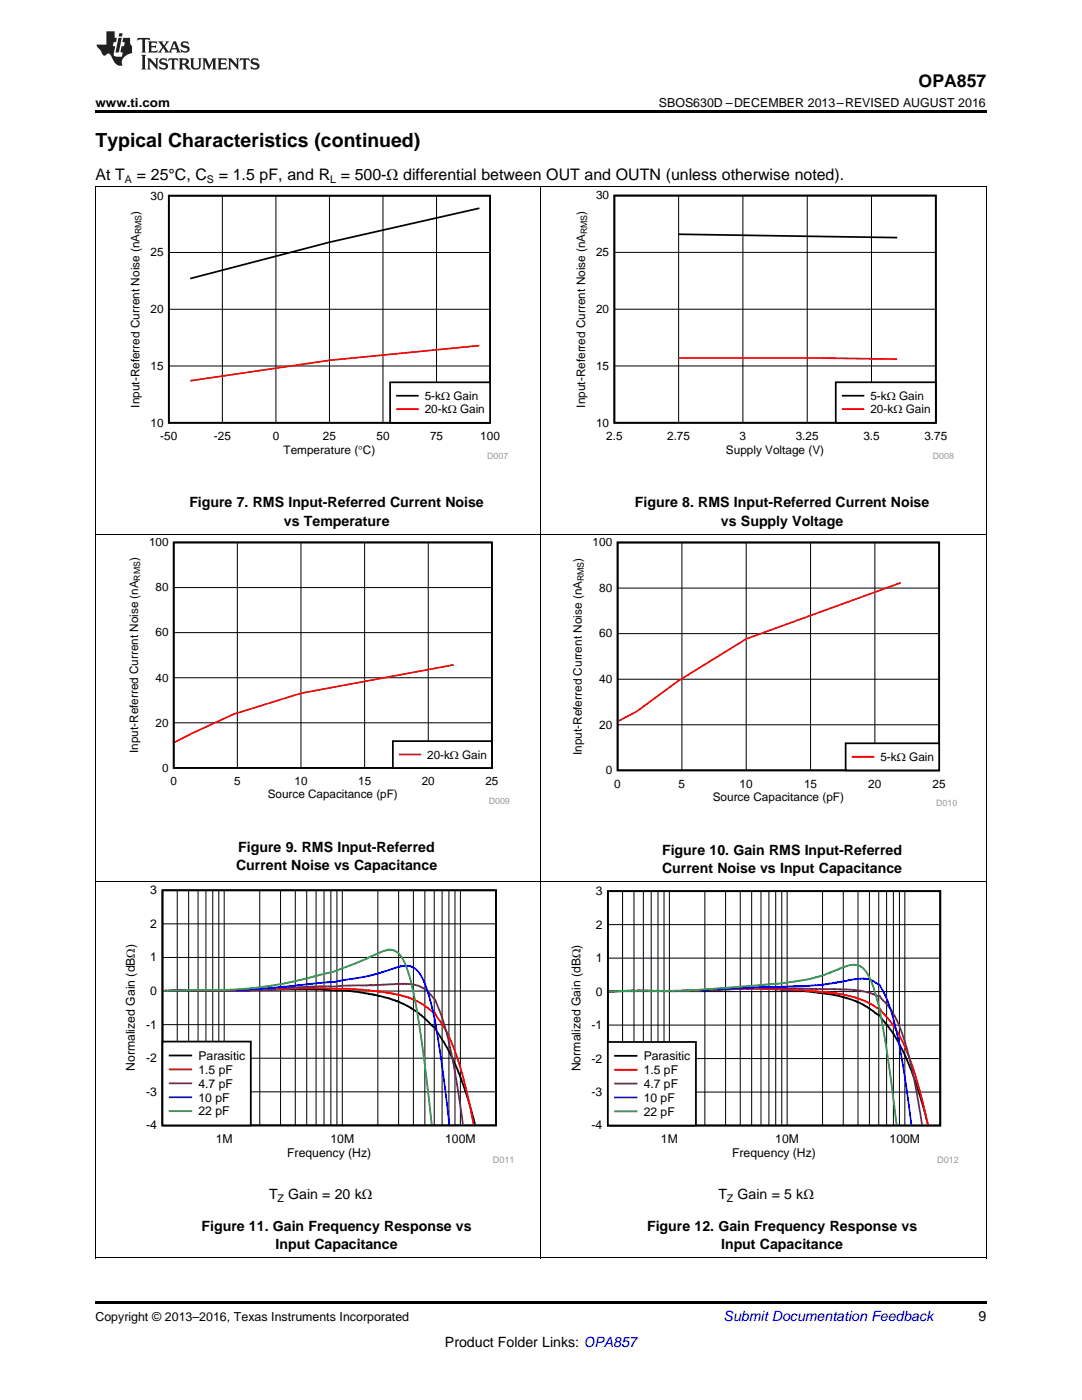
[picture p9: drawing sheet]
<svg xmlns="http://www.w3.org/2000/svg" width="216mm" height="279mm" viewBox="0 0 216 279" stroke-linecap="round" stroke-linejoin="round" font-family="sans-serif">
<path d="M19 259.7h177.8v.5h-177.8z" fill="#000"/>
<path d="M19.1 176v75.1M107.9 176v75.1M196.8 176v75.1M19 251.1h177.8" fill="none" stroke="#000" stroke-width=".2"/>
<path d="M24.6 176.7h77.7v55.4h-77.7z" fill-rule="evenodd" fill="#fff"/>
<path d="M32.4 177.7h66.6v46.9h-66.6zM32.6 197.8l5.6-.1 .2-.1 8.5 .1 11.4-.3h6.1l2.4 .3 2.9 .1 3.8 .5 .2 .1h.7v.1h.3l2.9 .7 1.6 .6h.2l1.9 .9 2.3 1.5 2.7 2.6 .5 .2 2.5 4.3 2 4.2 1.8 5 1.7 5.9" fill="none" stroke="#000" stroke-width=".36"/>
<g fill="none" stroke="#000" stroke-width=".2">
<path d="M35.4 177.7v46.9M37.6 177.7v46.9M39.5 177.7v46.9M41.1 177.7v46.9M42.5 177.7v46.9M43.7 177.7v46.9M44.7 177.7v46.9M51.8 177.7v46.9M56 177.7v46.9M58.9 177.7v46.9M61.2 177.7v46.9M63.1 177.7v46.9"/>
<path d="M64.7 177.7v46.9M66 177.7v46.9M67.2 177.7v46.9M68.3 177.7v46.9M75.4 177.7v46.9M79.5 177.7v46.9M82.5 177.7v46.9M84.8 177.7v46.9M86.6 177.7v46.9M88.2 177.7v46.9M89.6 177.7v46.9M90.8 177.7v46.9"/>
<path d="M91.9 177.7v46.9M32.4 197.8h66.6M32.4 191.1h66.6M32.4 184.4h66.6M32.4 217.9h66.6M32.4 211.2h66.6M32.4 204.5h66.6"/>
</g>
<path d="M32.6 197.8l4.9-.2 .6 .2 .3-.1h9.8l13.2-.5 5.8 .2 2.5-.1 6.8 .6 3.7 .8 2.1 .6 1.7 .9 2.3 1.7 .5 .2 2.5 4.2 1.3 2.9 1.2 3.7 1.8 7 .9 4.5" fill="none" stroke="#f00" stroke-width=".36"/>
<path d="M32.6 197.8l5.8-.2 8.8 .1 15.2-.8h4.2l3.3-.3 3.2 .1 .6-.1 .5 .1 6.2-.4 1.5 .1 1.6 .3 1.4 .8 1.3 1.3a6.7 6.7 0 0 1 1.5 2.9l1.4 4.3 1 4.2 .9 5.1 1.4 9.1" fill="none" stroke="#68275f" stroke-width=".36"/>
<path d="M32.6 197.8l5.1-.2h10.5l18.7-1.6 7.7-1.4 5.4-1.8 .9-.1 1.1 .1 1.4 1 .9 1.4 .8 2 1.1 3.8 .6 2.8 1 5.9 1.9 14.7" fill="none" stroke="#00f" stroke-width=".36"/>
<path d="M32.6 197.8l5.1-.2 9.3-.1 5.4-.5 3.6-.6 10.5-2.4 6.6-2.6 3.5-1.7 1-.2 .9 .1 1.1 .7 1 1.6 1 2.7 .9 3.3 1.7 10.1 2 16.4" fill="none" stroke="#289649" stroke-width=".36"/>
<path d="M32.4 207.9h17.6v16.7h-17.6z" fill-rule="evenodd" fill="#fff"/>
<path d="M32.4 207.9h17.6v16.7h-17.6zM33.9 210.6h4.3" fill="none" stroke="#000" stroke-width=".36"/>
<path d="M33.9 213.4h4.3" fill="none" stroke="#f00" stroke-width=".36"/>
<path d="M33.9 216.2h4.3" fill="none" stroke="#68275f" stroke-width=".36"/>
<path d="M33.9 219h4.3" fill="none" stroke="#00f" stroke-width=".36"/>
<path d="M33.9 221.8h4.3" fill="none" stroke="#289649" stroke-width=".36"/>
<path d="M113.5 176.9h77.8v55.2h-77.8z" fill-rule="evenodd" fill="#fff"/>
<path d="M121.3 177.8h66.3v46.8h-66.3zM121.5 197.9l4.7-.2 .7 .1 .4-.1 7.9 .1 13-.5 6.6 .1 5.2 .3 4.6 .5 1.8 .4 .1-.1 .3 .2 2.4 .5 1.8 .7 2.4 1.3 1.7 1.3 .4 .1 .5 .8 1.9 2.4 1 1.6 1.6 2.9 1.4 3.5 1.5 4.4 1.8 6.2" fill="none" stroke="#000" stroke-width=".35"/>
<g fill="none" stroke="#000" stroke-width=".2">
<path d="M124.2 177.8v46.8M126.5 177.8v46.8M128.4 177.8v46.8M129.9 177.8v46.8M131.3 177.8v46.8M132.5 177.8v46.8M133.6 177.8v46.8M140.6 177.8v46.8M144.8 177.8v46.8M147.7 177.8v46.8M150 177.8v46.8M151.8 177.8v46.8"/>
<path d="M153.4 177.8v46.8M154.8 177.8v46.8M156 177.8v46.8M157.1 177.8v46.8M164.1 177.8v46.8M168.3 177.8v46.8M171.2 177.8v46.8M173.5 177.8v46.8M175.3 177.8v46.8M176.9 177.8v46.8M178.3 177.8v46.8M179.5 177.8v46.8"/>
<path d="M180.5 177.8v46.8M121.3 197.9h66.3M121.3 191.2h66.3M121.3 184.5h66.3M121.3 217.9h66.3M121.3 211.3h66.3M121.3 204.6h66.3"/>
</g>
<path d="M121.5 197.9l4.6-.2 1 .1 .4-.1 8.6 .1 12.4-.5 8.7 .1 9.7 .8 4 .9 2 .8 2.1 1.2 .5 .1 .7 1.1 1.5 1.5 2.2 3.6 1.4 3.4 1.4 3.8 1.4 5.1 1.1 4.7" fill="none" stroke="#f00" stroke-width=".35"/>
<path d="M121.5 197.9l4.7-.2 .7 .1 .3-.1 8.7 .1 13.9-.6h8.5l3.6 .2 .9-.1 .2 .1h3.4l.2 .1 .3-.1 3.3 .1 2.7 .5 1.9 .7h.7l2.5 3.1 1.3 2.5 1.1 3.1 1.6 5.9 2 11.1" fill="none" stroke="#68275f" stroke-width=".35"/>
<path d="M121.5 197.9l5-.2 9.1 .1 14.2-.7 11.3-.3 3.8-.3 .5-.2 2.4-.3v-.1l1.2-.2 .3-.1 3-.3 1.3 .2 1.2 .6a1.9 1.9 0 0 1 1.1 1.2l1.5 3.2 1.4 4.7 1.7 9.1 1.4 10.1" fill="none" stroke="#00f" stroke-width=".35"/>
<path d="M121.5 197.9l5-.2 .4 .1 .3-.1 5.8 .1 5-.2 17.8-1.3 5.3-.8 2.6-.6 5.9-2.3 .9-.1 1 .2 .9 .7 1 1.5 1 2.5 1.1 3.8 1.9 11.3 1.5 11.9" fill="none" stroke="#289649" stroke-width=".35"/>
<path d="M121.3 207.9h17.6v16.7h-17.6z" fill-rule="evenodd" fill="#fff"/>
<path d="M121.3 207.9h17.6v16.7h-17.6zM122.7 210.7h4.3" fill="none" stroke="#000" stroke-width=".35"/>
<path d="M122.7 213.5h4.3" fill="none" stroke="#f00" stroke-width=".35"/>
<path d="M122.7 216.3h4.3" fill="none" stroke="#68275f" stroke-width=".35"/>
<path d="M122.7 219h4.3" fill="none" stroke="#00f" stroke-width=".35"/>
<path d="M122.7 221.8h4.3" fill="none" stroke="#289649" stroke-width=".35"/>
<path d="M19.1 106.6v69.4M107.9 106.6v69.4M196.8 106.6v69.4M19 176h177.8" fill="none" stroke="#000" stroke-width=".2"/>
<path d="M113.8 107.4h77.1v53.6h-77.1z" fill-rule="evenodd" fill="#fff"/>
<path d="M123.2 108.3h64.2v45.4h-64.2z" fill="none" stroke="#000" stroke-width=".34"/>
<path d="M123.2 117.4h64.2M136.1 108.3v45.4M148.9 108.3v45.4M161.7 108.3v45.4M174.6 108.3v45.4M123.2 135.6h64.2M123.2 126.5h64.2M123.2 144.6h64.2" fill="none" stroke="#000" stroke-width=".2"/>
<path d="M179.7 116.3l-30.8 11.2-13.6 8.4-8.2 6.1-3.7 1.9" fill="none" stroke="#f00" stroke-width=".34"/>
<path d="M168.7 148.3h18.7v5.4h-18.7z" fill-rule="evenodd" fill="#fff"/>
<path d="M168.7 148.3h18.7v5.4h-18.7z" fill="none" stroke="#000" stroke-width=".34"/>
<path d="M170.1 151h4.2" fill="none" stroke="#f00" stroke-width=".34"/>
<path d="M25.4 107.4h76.2v53h-76.2z" fill-rule="evenodd" fill="#fff"/>
<path d="M34.7 108.3h63.4v45h-63.4z" fill="none" stroke="#000" stroke-width=".34"/>
<path d="M34.7 117.3h63.5M47.4 108.3v45M60.1 108.3v45M72.8 108.3v45M85.5 108.3v45M34.7 135.3h63.5M34.7 126.3h63.5M34.7 144.3h63.5" fill="none" stroke="#000" stroke-width=".2"/>
<path d="M90.5 132.7l-30.4 5.7-13.5 4.1-8.1 3.8-3.7 1.8" fill="none" stroke="#f00" stroke-width=".34"/>
<path d="M78.4 147.9h19.8v5.4h-19.8z" fill-rule="evenodd" fill="#fff"/>
<path d="M78.4 147.9h19.8v5.4h-19.8z" fill="none" stroke="#000" stroke-width=".34"/>
<path d="M79.8 150.6h4.1" fill="none" stroke="#f00" stroke-width=".34"/>
<path d="M19.1 37.3v69.3M107.9 37.3v69.3M196.8 37.3v69.3M19 106.6h177.8" fill="none" stroke="#000" stroke-width=".2"/>
<path d="M25.6 38.2h75.8v53.4h-75.8z" fill-rule="evenodd" fill="#fff"/>
<path d="M33.7 39.1h64.1v45.3h-64.1zM95.7 41.6l-30 6.7-27.7 7.3" fill="none" stroke="#000" stroke-width=".34"/>
<path d="M44.4 39.1v45.3M55.1 39.1v45.3M65.7 39.1v45.3M76.4 39.1v45.3M87.1 39.1v45.3M33.7 50.4h64.1M33.7 73h64.1M33.7 61.7h64.1" fill="none" stroke="#000" stroke-width=".2"/>
<path d="M95.7 69l-30 2.9-27.7 4.1" fill="none" stroke="#f00" stroke-width=".34"/>
<path d="M77.8 76.3h20v8.1h-20z" fill-rule="evenodd" fill="#fff"/>
<path d="M77.8 76.3h20v8.1h-20zM79.2 79h4.2" fill="none" stroke="#000" stroke-width=".34"/>
<path d="M79.2 81.7h4.2" fill="none" stroke="#f00" stroke-width=".34"/>
<path d="M114.5 38.1h75.8v53.5h-75.8z" fill-rule="evenodd" fill="#fff"/>
<path d="M122.6 39h64.1v45.4h-64.1zM135.4 46.7l43.6 .7" fill="none" stroke="#000" stroke-width=".34"/>
<path d="M135.4 39v45.4M148.2 39v45.4M161.1 39v45.4M173.9 39v45.4M122.6 50.4h64.1M122.6 73h64.1M122.6 61.7h64.1" fill="none" stroke="#000" stroke-width=".2"/>
<path d="M135.4 71.5h28.2l15.4 .2" fill="none" stroke="#f00" stroke-width=".34"/>
<path d="M166.8 76.3h19.9v8.1h-19.9z" fill-rule="evenodd" fill="#fff"/>
<path d="M166.8 76.3h19.9v8.1h-19.9zM168.1 79h4.2" fill="none" stroke="#000" stroke-width=".34"/>
<path d="M168.1 81.7h4.2" fill="none" stroke="#f00" stroke-width=".34"/>
<path d="M19 37.2h177.8" fill="none" stroke="#000" stroke-width=".2"/>
<path d="M19 22h177.8v.5h-177.8z" fill="#000"/>
<g fill="#231f20">
<path d="M27.5 7.6l-.1 .5 .4-.2h.6v.1v2.1l-.2 .4h1l-.3-.4v-2.1l.1-.1h.5l.5 .2-.2-.5zM29.5 8.3l.2 .3v1.5l-.2 .4h1.8l.2-.6a1.04 1.04 0 0 1-1.3 .2v-.7h.6l.3 .2v-.6l-.3 .2h-.6v-.6l.8-.1 .4 .3-.2-.5zM31.5 8.3l.9 1.1-.9 1.1h.8l-.2-.2 .5-.7 .4 .7-.2 .2h1.5l-.1-.2 .1-.4h.9l.1 .4-.2 .2h1l-.3-.3-.7-1.9h-.5l-.9 2-.8-1 .9-1h-.8l.1 .3-.3 .5-.4-.6 .2-.2zM34.7 8.6l.4 1h-.7zM36.3 8.4a.63 .63 0 0 0-.2 .7 .63 .63 0 0 0 .6 .4l.6 .2 .1 .2a.75 .75 0 0 1-.7 .4 .75 .75 0 0 1-.6-.5l.1 .7 .1-.1a1.11 1.11 0 0 0 1.5-.6 1.13 1.13 0 0 0-1.2-.8l-.1-.4a1.04 1.04 0 0 1 1.2 .2l-.2-.5-.1 .1-.5-.2zM28.2 10.9l.2 .4v2.2l-.2 .4h1l-.3-.4v-2.2l.3-.4zM29.3 11.6l.3 .4v1.5l-.3 .4h.8l-.2-.4v-1.3l1.5 1.7v-1.9l.2-.4h-.7l.2 .4v.9l-1.1-1.3zM32 11.8a.62 .62 0 0 0-.2 .7 .62 .62 0 0 0 .6 .4l.6 .1 .1 .3a.76 .76 0 0 1-.7 .3 .76 .76 0 0 1-.6-.4l.1 .7 .1-.1a1.11 1.11 0 0 0 1.5-.6 1.13 1.13 0 0 0-1.2-.8l-.1-.4a1.04 1.04 0 0 1 1.2 .2l-.2-.6-.1 .1-.5-.1zM33.7 11.6l-.2 .6a.61 .61 0 0 1 .8-.3v1.6l-.2 .4h.9l-.2-.4v-1.6a.63 .63 0 0 1 .8 .3l-.2-.6zM35.6 11.6l.3 .4v1.5l-.3 .4h1l-.2-.2v-.8l.5 .2a.76 .76 0 0 0 1.2 .7l-1-1a.58 .58 0 0 0 .6-.5 .58 .58 0 0 0-.5-.6zM36.4 11.9h.1a.45 .45 0 0 1 .5 .1 .45 .45 0 0 1 .1 .5l-.7 .2zM37.9 11.6l.2 .2a2.17 2.17 0 0 0 .3 1.9 .99 .99 0 0 0 1.6-.6v-1.1l.2-.4h-.7l.2 .2a1.92 1.92 0 0 1-.2 1.8 .6 .6 0 0 1-.9-.5v-1.1l.2-.4zM40.4 11.6l.2 .4v1.5l-.2 .4h.7l-.2-.4v-1.4l.8 1.8 .8-1.8v1.4l-.2 .4h.9l-.2-.4v-1.5l.2-.4h-.8l-.6 1.5-.6-1.5zM43.4 11.6l.2 .4v1.5l-.2 .4h1.8l.2-.6a1.04 1.04 0 0 1-1.3 .1v-.6h.5l.4 .2v-.6l-.4 .2h-.5v-.7h.8l.3 .3-.1-.6zM45.5 11.6l.2 .4v1.5l-.2 .4h.7l-.2-.4v-1.3l1.5 1.7v-1.9l.2-.4h-.7l.2 .4v.9l-1.1-1.3zM47.9 11.6l-.1 .6a.61 .61 0 0 1 .8-.3v1.6l-.3 .4h1l-.3-.4 .1-1.6a.63 .63 0 0 1 .7 .3l-.1-.6zM50.2 11.8a.62 .62 0 0 0-.2 .7 .62 .62 0 0 0 .6 .4l.6 .1 .2 .3a.76 .76 0 0 1-.8 .3 .76 .76 0 0 1-.6-.4l.1 .7 .2-.1a1.11 1.11 0 0 0 1.5-.6 1.13 1.13 0 0 0-1.3-.8l-.1-.4a1.04 1.04 0 0 1 1.2 .2l-.1-.6-.2 .1-.5-.1z"/>
<path d="M21.2 6.3v2.6h-1.9l.1 .4 .7 .9a.91 .91 0 0 0 1 .8 .56 .56 0 0 1 .5-.3 .56 .56 0 0 1 .5 .3l.4 .8a1.53 1.53 0 0 0 1.9 1.2 1.54 1.54 0 0 1 1-2.1l.9-.3v-1.4a1.52 1.52 0 0 1-.3-1.6h-1.4l-.2 .8h.5l-.2 .8h-.4l-.2 1v.2l.4 .1-.2 .8a1.93 1.93 0 0 1-1.6-.3l.3-1.8h-.5l.2-.8h.4l.2-.8h-.4v-1.3zM23.6 7.6l-.6 2.9h.7l.6-2.9zM23.8 6.6l-.1 .7h.6l.2-.7z"/>
</g>
<text font-size="3.9" x="19" y="29.3">Typical Characteristics (continued)</text>
<text font-size="3.5" x="183.3" y="17.3">OPA857</text>
<g font-size="3.2">
<text x="19" y="36">At T</text>
<text x="27.3" y="36">= 25°C, C</text>
<text x="43.6" y="36">= 1.5 pF, and R = 500-Ω differential between OUT and OUTN (unless otherwise noted).</text>
</g>
<g font-size="2.8">
<text x="37.8" y="101.2">Figure 7. RMS Input-Referred Current Noise</text>
<text x="126.7" y="101.2">Figure 8. RMS Input-Referred Current Noise</text>
<text x="56.7" y="104.9">vs Temperature</text>
<text x="143.9" y="104.9">vs Supply Voltage</text>
<text x="47.1" y="173.7">Current Noise vs Capacitance</text>
<text x="47.6" y="170">Figure 9. RMS Input-Referred</text>
<text x="132.1" y="170.6">Figure 10. Gain RMS Input-Referred</text>
<text x="132.1" y="174.3">Current Noise vs Input Capacitance</text>
<text x="53.7" y="239.3">T</text>
<text x="57.5" y="239.3">Gain = 20 kΩ</text>
<text x="143.4" y="239.3">T</text>
<text x="147.2" y="239.3">Gain = 5 kΩ</text>
<text x="40.2" y="245.6">Figure 11. Gain Frequency Response vs</text>
<text x="129.1" y="245.6">Figure 12. Gain Frequency Response vs</text>
<text x="55" y="249.3">Input Capacitance</text>
<text x="143.9" y="249.3">Input Capacitance</text>
<text x="195.3" y="263.6">9</text>
<text x="88.8" y="268.9">Product Folder Links: OPA857</text>
</g>
<text font-size="2.8" fill="#0000c8" x="144.4" y="263.6">Submit Documentation Feedback</text>
<g font-size="2.5">
<text x="19" y="21.4">www.ti.com</text>
<text x="131.5" y="21.4">SBOS630D –DECEMBER 2013–REVISED AUGUST 2016</text>
<text x="19" y="263.6">Copyright © 2013–2016, Texas Instruments Incorporated</text>
</g>
<g font-size="2.4">
<text x="118.9" y="39.8">30</text>
<text x="116.8" y="42.8" transform="rotate(-90 116.8 42.8)">)</text>
<text x="118.9" y="51.1">25</text>
<text x="118.9" y="62.5">20</text>
<text x="118.9" y="73.8">15</text>
<text x="116.8" y="81.3" transform="rotate(-90 116.8 81.3)">Input-Referred Current Noise (nA</text>
<text x="173.7" y="79.8">5-k: Gain</text>
<text x="173.7" y="82.5">20-k: Gain</text>
<text x="118.9" y="85.1">10</text>
<text x="121" y="87.8">2.5</text>
<text x="133.1" y="87.8">2.75</text>
<text x="147.6" y="87.8">3</text>
<text x="158.8" y="87.8">3.25</text>
<text x="172.3" y="87.8">3.5</text>
<text x="184.4" y="87.8">3.75</text>
<text x="144.9" y="90.5">Supply Voltage (V)</text>
<text x="116.1" y="112.1" transform="rotate(-90 116.1 112.1)">)</text>
<text x="118.3" y="109">100</text>
<text x="119.6" y="118.1">80</text>
<text x="119.6" y="127.2">60</text>
<text x="119.6" y="136.3">40</text>
<text x="119.6" y="145.4">20</text>
<text x="116.1" y="150.7" transform="rotate(-90 116.1 150.7)">Input-Referred Current Noise (nA</text>
<text x="120.9" y="154.5">0</text>
<text x="175.7" y="151.9">5-k: Gain</text>
<text x="122.6" y="157.2">0</text>
<text x="135.4" y="157.2">5</text>
<text x="142.2" y="159.9">Source Capacitance (pF)</text>
<text x="147.6" y="157.2">10</text>
<text x="160.4" y="157.2">15</text>
<text x="173.3" y="157.2">20</text>
<text x="186.1" y="157.2">25</text>
<text x="30" y="178.5">3</text>
<text x="118.9" y="178.7">3</text>
<text x="30" y="185.2">2</text>
<text x="118.9" y="185.3">2</text>
<text x="30" y="191.9">1</text>
<text x="118.9" y="192">1</text>
<text x="30" y="198.6">0</text>
<text x="118.9" y="198.7">0</text>
<text x="29.2" y="205.3">-1</text>
<text x="118" y="205.4">-1</text>
<text x="26.9" y="213.7" transform="rotate(-90 26.9 213.7)">Normalized Gain (dB:)</text>
<text x="29.2" y="212">-2</text>
<text x="39.6" y="211.5">Parasitic</text>
<text x="39.6" y="214.3">1.5 pF</text>
<text x="115.8" y="213.8" transform="rotate(-90 115.8 213.8)">Normalized Gain (dB:)</text>
<text x="118" y="212.1">-2</text>
<text x="128.4" y="211.6">Parasitic</text>
<text x="128.4" y="214.3">1.5 pF</text>
<text x="29.2" y="218.7">-3</text>
<text x="39.6" y="217.1">4.7 pF</text>
<text x="39.6" y="219.8">10 pF</text>
<text x="118" y="218.7">-3</text>
<text x="128.4" y="217.1">4.7 pF</text>
<text x="128.4" y="219.9">10 pF</text>
<text x="29.2" y="225.4">-4</text>
<text x="39.6" y="222.6">22 pF</text>
<text x="118" y="225.4">-4</text>
<text x="128.4" y="222.6">22 pF</text>
<text x="43" y="228.2">1M</text>
<text x="57.3" y="231">Frequency (Hz)</text>
<text x="65.9" y="228.2">10M</text>
<text x="88.8" y="228.2">100M</text>
<text x="131.9" y="228.2">1M</text>
<text x="146.1" y="231">Frequency (Hz)</text>
<text x="154.7" y="228.2">10M</text>
<text x="177.5" y="228.2">100M</text>
</g>
<g font-size="2.3">
<text x="30" y="39.8">30</text>
<text x="27.9" y="42.9" transform="rotate(-90 27.9 42.9)">)</text>
<text x="30" y="51.2">25</text>
<text x="30" y="62.5">20</text>
<text x="30" y="73.8">15</text>
<text x="27.9" y="81.3" transform="rotate(-90 27.9 81.3)">Input-Referred Current Noise (nA</text>
<text x="84.8" y="79.8">5-k: Gain</text>
<text x="84.8" y="82.5">20-k: Gain</text>
<text x="30" y="85.1">10</text>
<text x="32" y="87.8">-50</text>
<text x="42.7" y="87.8">-25</text>
<text x="54.4" y="87.8">0</text>
<text x="64.4" y="87.8">25</text>
<text x="75.1" y="87.8">50</text>
<text x="85.8" y="87.8">75</text>
<text x="95.8" y="87.8">100</text>
<text x="56.6" y="90.5">Temperature (qC)</text>
<text x="27.6" y="112" transform="rotate(-90 27.6 112)">)</text>
<text x="29.7" y="109">100</text>
<text x="31" y="118">80</text>
<text x="31" y="127">60</text>
<text x="31" y="136">40</text>
<text x="31" y="145">20</text>
<text x="27.6" y="150.2" transform="rotate(-90 27.6 150.2)">Input-Referred Current Noise (nA</text>
<text x="32.3" y="154">0</text>
<text x="85.2" y="151.4">20-k: Gain</text>
<text x="34" y="156.7">0</text>
<text x="46.7" y="156.7">5</text>
<text x="53.4" y="159.3">Source Capacitance (pF)</text>
<text x="58.8" y="156.7">10</text>
<text x="71.5" y="156.7">15</text>
<text x="84.2" y="156.7">20</text>
<text x="96.9" y="156.7">25</text>
</g>
<g font-size="2.1">
<text x="24.9" y="36.6">A</text>
<text x="41.3" y="36.6">S</text>
<text x="65.9" y="36.6">L</text>
<text x="55.4" y="239.9">Z</text>
<text x="145.1" y="239.9">Z</text>
</g>
<g font-size="1.8">
<text x="28.3" y="46.8" transform="rotate(-90 28.3 46.8)">RMS</text>
<text x="117.2" y="46.7" transform="rotate(-90 117.2 46.7)">RMS</text>
<text x="116.5" y="116" transform="rotate(-90 116.5 116)">RMS</text>
</g>
<g font-size="1.8" fill="#999">
<text x="97.2" y="91.5">D007</text>
<text x="186.1" y="91.5">D008</text>
<text x="186.8" y="160.9">D010</text>
<text x="98.3" y="232">D011</text>
<text x="187" y="232">D012</text>
</g>
<text font-size="1.7" x="28" y="115.9" transform="rotate(-90 28 115.9)">RMS</text>
<text font-size="1.7" fill="#999" x="97.6" y="160.4">D009</text>
</svg>
